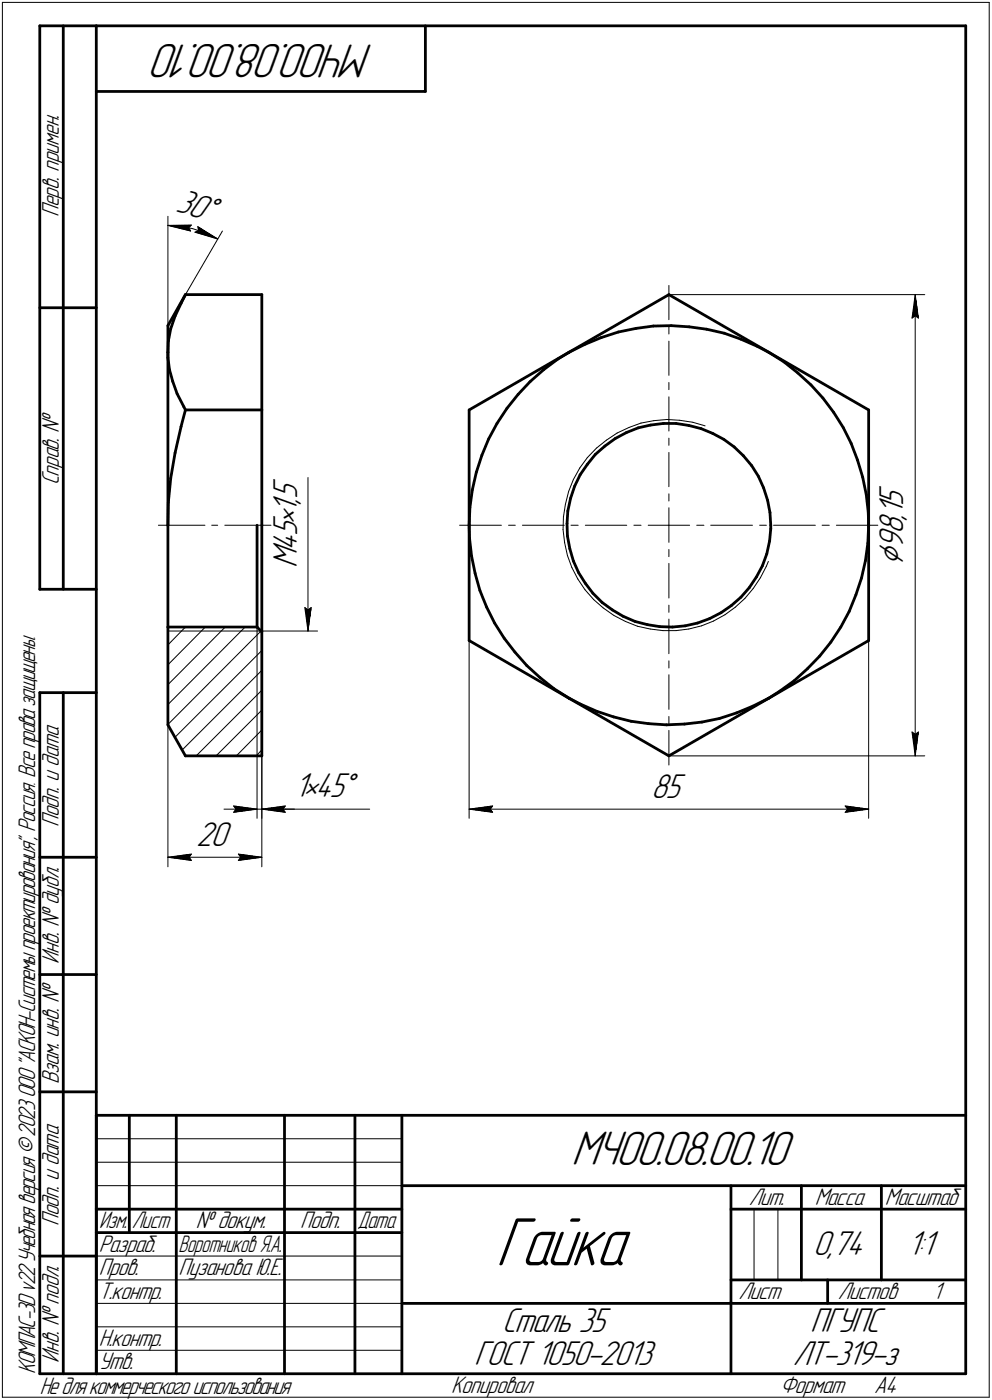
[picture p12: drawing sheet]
<svg xmlns="http://www.w3.org/2000/svg" width="211mm" height="298mm" viewBox="0 0 211 298" stroke-linecap="round" stroke-linejoin="round" font-family="sans-serif">
<g fill="none" stroke="#000" stroke-width=".21">
<path d="M.5 .5v297zM.5 .5h210zM210.5 .5v297zM35.7 48l5-.1zM35.7 48l4.9 1.2zM35.7 48l2.7 .2zM35.7 46.1v28.9zM38.4 48.2l2.6 .5zM40.1 48.5l.5 .7zM40.7 47.9l-.6 .6zM41 48.7l2.5 .8zM41.5 49.4l4.8 1.5z"/>
<path d="M41.5 49.4l.7-.3zM42.1 48.3l.1 .8zM42.1 48.3l4.2 2.6zM43.5 49.5l2.5 1.2zM46 50.7l.3 .2zM47.3 49.2l-7.8 13.5zM142.3 60.8v7.3zM142.3 69.6v1.5zM142.3 72.6v7.3zM142.3 62.7h54.5zM194.1 67.7l.6-.5zM194.7 62.7l.7 5z"/>
<path d="M194.7 67.2l.7 .5zM194.7 62.7l-.6 5zM194.7 62.7v98.3zM123.4 99.7l-1.4 2.4zM125 97.5l-1.6 2.2zM126.9 95.4l2.1-1.7zM126.9 95.4l-1.9 2.1zM129 93.7l2.3-1.5zM131.3 92.2l2.6-1.2zM133.9 91l2.5-.9zM136.4 90.1l2.7-.5zM139.1 89.6l2.8-.3z"/>
<path d="M141.9 89.3l2.7 .2zM142.3 81.4v1.6zM142.3 84.5v7.3zM142.3 93.3v1.5zM142.3 96.4v7.2zM144.6 89.5l2.8 .4zM147.4 89.9l2.6 .8zM33.7 111.8h9.9zM45 111.8h1.3zM47.8 111.8h9.9zM65.5 101.7v32.7zM97.8 111.8h8.9z"/>
<path d="M108.2 111.8h1.4zM111.2 111.8h8.9zM119.8 112.8l.3 2.8zM119.9 110.1l-.1 2.7zM120.1 115.6l.6 2.7zM120.3 107.4l-.4 2.7zM120.7 118.3l1 2.5zM121 104.6l-.7 2.8zM121.5 111.8h1.5zM122 102.1l-1 2.5zM124.5 111.8h8.8zM134.9 111.8h1.5z"/>
<path d="M137.9 111.8h4.4zM142.3 120v7.3zM142.3 117v1.5zM142.3 111.8v3.7zM142.3 105.2v1.5zM142.3 108.1v3.7zM142.3 111.8h4.4zM148.3 111.8h1.5zM151.2 111.8h8.9zM161.6 111.8h1.5zM163.5 119.5l-.4 1.1zM164.6 111.8h8.9z"/>
<path d="M174.9 111.8h1.5zM178 111.8h8.8zM35.7 134.4h19.8zM39.5 133.5l-3.8 3.8zM43.7 133.5l-8 8.1zM47.9 133.5l-12.2 12.3zM52.2 133.5l-16.5 16.5zM54.7 133.5v40.7zM55.3 134.4h12.3zM55.5 134.4l-19.8 19.9zM55.7 138.5l-18.4 18.5zM64.9 129.4l.6 5z"/>
<path d="M64.9 129.4l.6 .5zM65.5 129.9l.7-.5zM66.2 129.4l-.7 5zM99.8 136.4v37.8zM121.7 120.8l1.2 2.5zM122.9 123.3l1.6 2.3zM124.5 125.6l1.8 2.1zM126.3 127.7l2.1 1.8zM128.4 129.5l2.2 1.6zM130.6 131.1l2.5 1.2zM133.1 132.3l2.5 1zM135.6 133.3l2.7 .6z"/>
<path d="M138.3 133.9l2.8 .4zM141.1 134.3h2.7zM142.3 131.8v7.4zM142.3 128.9v1.5zM143.8 134.3l2.8-.4zM146.6 133.9l2.7-.6zM149.3 133.3l2.5-1.1zM151.8 132.2l2.5-1.3zM154.3 130.9l2.2-1.6zM156.5 129.3l2-1.9zM160.3 125.3l-1.8 2.1zM161.8 123l-1.5 2.3z"/>
<path d="M163.1 120.6l-1.3 2.4zM184.8 136.4v37.8zM35.7 154.3v30.3zM38.8 159.7l16.9-17zM55.7 159.7l-1.2 1.3zM55.7 155.4l-5.4 5.6zM55.7 151.2l-9.7 9.8zM142.3 155.5v7.4zM142.3 152.6v1.5zM142.3 143.7v7.3zM142.3 140.7v1.5zM194.1 155.9l.6 5.1z"/>
<path d="M194.1 155.9l.6 .5zM194.7 156.4l.7-.5zM195.4 155.9l-.7 5.1zM41.7 161l14-14zM47.7 172.3h7zM49.7 171.6l5 .7zM49.7 171.6l.5 .7zM49.7 173l5-.7zM50.2 172.3l-.5 .7zM54.7 172.3h1zM55.7 172.3l5 .7zM55.7 172.3l5-.7z"/>
<path d="M55.7 172.3h7zM55.7 161v13.2zM55.7 172.3h5zM55.7 161v23.6zM60.2 172.3l.5 .7zM60.7 171.6l-.5 .7zM60.7 172.3h18zM99.8 172.3l5-.7zM99.8 172.3l5 .7zM99.8 172.3h85zM104.3 172.3l.5 .7zM104.8 171.6l-.5 .7z"/>
<path d="M142.3 161h54.5zM179.8 173l5-.7zM179.8 171.6l.5 .7zM179.8 171.6l5 .7zM180.3 172.3l-.5 .7zM35.7 182.5l5-.6zM35.7 182.5l5 .7zM35.7 182.5h20zM40.2 182.5l.5 .7zM40.7 181.9l-.5 .6zM50.7 183.2l5-.7zM50.7 181.9l.5 .6z"/>
<path d="M50.7 181.9l5 .6zM51.2 182.5l-.5 .7zM20.5 247.5h65zM20.5 252.5h65zM20.5 242.5h65zM160.4 257.5v15zM165.5 257.5v15zM20.5 267.5h65zM20.5 272.5h65zM20.5 277.5h65zM.5 297.5h210zM20.5 282.5h65z"/>
<path d="M20.5 287.5h65z"/>
</g>
<g fill="none" stroke="#000" stroke-width=".59">
<path d="M8.5 5.5v120zM8.5 5.5h12zM13.5 5.5v120zM20.5 5.5v287zM20.5 5.5h185zM20.5 19.5h70zM90.5 5.5v14zM205.5 5.5v287zM8.5 65.5h12zM35.7 75v36.8zM35.7 69.3v5.7zM35.7 75v1.2z"/>
<path d="M35.7 76.2l.4 2.5zM35.8 72.6l-.1 2.4zM36.1 78.7l.6 2.5zM36.3 70l-.5 2.6zM37.3 67.3l-1 2.7zM38.5 64.6l-1.2 2.7zM39.5 62.7l-3.8 6.6zM39.5 62.7h16.2zM39.5 62.7l-1 1.9zM55.7 62.7v24.6zM115.7 78.7l3-2.2zM118.7 76.5l2.4-1.5z"/>
<path d="M121.1 75l3.4-1.7zM121.1 75l21.2-12.3zM124.5 73.3l3.4-1.4zM127.9 71.9l3.7-1.2zM131.6 70.7l3.7-.8zM135.3 69.9l3.7-.5zM139 69.4l3.8-.1zM142.3 62.7l21.3 12.3zM142.8 69.3l3.8 .3zM146.6 69.6l3.8 .5zM150.4 70.1l3.7 .9zM154.1 71l3.5 1.2z"/>
<path d="M157.6 72.2l3.5 1.5zM161.1 73.7l2.5 1.3zM163.6 75l3.2 2zM163.6 75l21.2 12.3zM166.8 77l3 2.4zM169.8 79.4l2.8 2.6zM36.7 81.2l1 2.6zM37.3 96.4l-1 5.5zM37.7 83.8l1.4 2.8zM38.5 90.8l-1.2 5.6zM39.1 86.6l.4 .7zM39.5 87.3h16.2z"/>
<path d="M39.5 87.3l-1 3.5zM55.7 87.3v24.5zM99.8 87.3l21.3-12.3zM99.8 87.3v24.5zM102.5 96.9l-1.2 3.7zM104 93.5l-1.5 3.4zM105.7 90.2l-1.7 3.3zM107.9 87l-2.2 3.2zM110.2 84l-2.3 3zM112.8 81.3l-2.6 2.7zM112.8 81.3l2.9-2.6zM125 98.9l-1.6 2.2z"/>
<path d="M126.7 96.8l2-1.8zM126.7 96.8l-1.7 2.1zM128.7 95l2.2-1.6zM130.9 93.4l2.4-1.3zM133.3 92.1l2.5-1zM135.8 91.1l2.6-.6zM138.4 90.5l2.7-.3zM141.1 90.2h2.7zM143.8 90.2l2.8 .4zM146.6 90.6l2.6 .7zM149.2 91.3l2.4 1zM151.6 92.3l2.4 1.3z"/>
<path d="M154 93.6l2.2 1.6zM156.2 95.2l2 1.8zM158.2 97l1.7 2.1zM159.9 99.1l1.5 2.3zM172.6 82l2.5 2.8zM175.1 84.8l2.3 3zM177.4 87.8l2 3.2zM179.4 91l1.7 3.4zM181.1 94.4l1.4 3.6zM182.5 98l1.1 3.6zM184.8 87.3v24.5zM35.7 111.8v21.7z"/>
<path d="M35.8 107l-.1 4.8zM36.3 101.9l-.5 5.1zM54.7 111.8v21.7zM55.7 111.8v22.7zM99.8 111.8l.1 2.8zM99.8 111.8v24.6zM99.9 114.6l.4 3.8zM100 108l-.2 3.8zM100.3 118.4l.8 3.7zM100.5 104.3l-.5 3.7zM101.3 100.6l-.8 3.7zM120.6 111.5l.1 2.6z"/>
<path d="M120.7 114.1l.5 2.7zM120.8 108.8l-.2 2.7zM121.2 116.8l.8 2.7zM121.4 106.1l-.6 2.7zM122 119.5l1.1 2.4zM122.3 103.5l-.9 2.6zM123.4 101.1l-1.1 2.4zM161.4 101.4l1.1 2.5zM162.5 103.9l.8 2.6zM163.2 117.9l-1 2.6zM163.3 106.5l.5 2.6zM163.7 115.2l-.5 2.7z"/>
<path d="M163.8 109.1l.2 2.7zM164 112.6l-.3 2.6zM164 111.8v.8zM183.6 101.6l.7 3.7zM184.1 119.4l-.8 3.7zM184.3 105.3l.4 3.8zM184.7 115.7l-.6 3.7zM184.7 109.1l.1 2.7zM184.8 111.8l-.1 3.9zM184.8 111.8v24.6zM8.5 125.5h12zM35.7 133.5h19z"/>
<path d="M35.7 133.5v20.8zM54.7 133.5l1 1zM55.7 134.5v26.5zM99.8 136.4l21.3 12.3zM101.1 122.1l1 3.6zM102.1 125.7l1.4 3.6zM103.5 129.3l1.7 3.4zM105.2 132.7l2.1 3.2zM107.3 135.9l2.3 3zM109.6 138.9l2.5 2.8zM123.1 121.9l1.4 2.3zM124.5 124.2l1.7 2.1z"/>
<path d="M126.2 126.3l1.9 2zM128.1 128.3l2.2 1.6zM130.3 129.9l2.3 1.3zM132.6 131.2l2.5 1.1zM135.1 132.3l2.7 .7zM137.8 133l2.6 .4zM140.4 133.4l2.7 .1zM143.1 133.5l2.7-.2zM145.8 133.3l2.6-.6zM148.4 132.7l2.6-1zM151 131.7l2.4-1.2zM153.4 130.5l2.2-1.6z"/>
<path d="M155.6 128.9l2-1.7zM159.4 125.1l-1.8 2.1zM161 122.9l-1.6 2.2zM162.2 120.5l-1.2 2.4zM174.4 139.7l-2.6 2.7zM176.8 136.7l-2.4 3zM178.9 133.5l-2.1 3.2zM180.7 130.2l-1.8 3.3zM182.1 126.7l-1.4 3.5zM183.3 123.1l-1.2 3.6zM8.5 147.5v145zM8.5 147.5h12z"/>
<path d="M13.5 147.5v145zM35.7 154.3l3.8 6.7zM112.1 141.7l2.8 2.6zM114.9 144.3l3 2.3zM117.9 146.6l3.2 2.1zM121.1 148.7l2.4 1.2zM121.1 148.7l21.2 12.3zM123.5 149.9l3.5 1.6zM127 151.5l3.6 1.2zM130.6 152.7l3.7 .9zM134.3 153.6l3.7 .5zM138 154.1l3.8 .2z"/>
<path d="M141.8 154.3l3.8-.1zM145.6 154.2l3.8-.4zM149.4 153.8l3.7-.8zM153.1 153l3.6-1.2zM156.7 151.8l3.5-1.4zM160.2 150.4l3.4-1.7zM163.6 148.7l2.3-1.5zM163.6 148.7l21.2-12.3zM165.9 147.2l3.1-2.3zM169 144.9l2.8-2.5zM39.5 161h16.2zM142.3 161l21.3-12.3z"/>
<path d="M8.5 182.5h12zM8.5 207.5h12zM8.5 232.5h12zM20.5 237.5h185zM20.5 237.5v55zM27.5 237.5v25zM37.5 237.5v55zM60.5 237.5v55zM75.5 237.5v55zM85.5 237.5v55zM20.5 257.5h65zM85.5 252.5h120z"/>
<path d="M155.5 252.5v40zM155.5 257.5h15zM170.5 252.5v20zM170.5 257.5h35zM187.5 252.5v20zM8.5 267.5h12zM20.5 262.5h65zM85.5 277.5h70zM155.5 277.5h50zM155.5 272.5h50zM176.1 272.5v5zM8.5 292.5h12z"/>
<path d="M20.5 292.5h185z"/>
</g>
<g fill="#000" stroke="#000" stroke-width=".21">
<path d="M35.7 48h4.9zM36.5 48.1h4.1zM37.3 48.2h3.2zM37.9 48.3h2.5zM38.7 48.3h1.6zM39.5 48.4h.7z"/>
<path d="M36.2 48.1h.3zM36.5 48.2h.8zM36.8 48.3h1.1zM37.2 48.3h1.5zM37.5 48.4h2zM37.8 48.5h2.3zM38.2 48.6h2zM38.5 48.7h1.8zM38.9 48.8h1.4zM39.2 48.9h1.2zM39.5 48.9h1zM39.9 49h.6zM40.2 49.1h.4z"/>
<path d="M42.1 49.2h.4zM41.9 49.3h.8zM41.7 49.4h1.1zM41.5 49.4h1.6zM41.8 49.5h1.5zM42.1 49.6h1.3zM42.4 49.7h1.2zM42.7 49.8h1.2zM42.9 49.9h1.1zM43.3 50h.9zM43.5 50h.9zM43.8 50.1h.8zM44.1 50.2h.7zM44.4 50.3h.6zM44.6 50.4h.6zM45 50.5h.4zM45.2 50.5h.4zM45.5 50.6h.3zM45.8 50.7h.2z"/>
<path d="M42.2 48.4h.2zM42.2 48.5h.3zM42.2 48.6h.5zM42.2 48.7h.6zM42.2 48.8h.7zM42.2 48.9h.9zM42.2 48.9h1zM42.2 49h1.1zM42.2 49.1h1.3zM42.5 49.2h1.1zM42.7 49.3h1.1zM42.8 49.4h1.1zM43.1 49.4h.9zM43.3 49.5h.9zM43.4 49.6h.9zM43.6 49.7h.8zM43.9 49.8h.7zM44 49.9h.7zM44.2 50h.7zM44.4 50h.6zM44.6 50.1h.5zM44.8 50.2h.5zM45 50.3h.4zM45.2 50.4h.4zM45.4 50.5h.2zM45.6 50.5h.2zM45.8 50.6h.2z"/>
<path d="M194.6 64h.1zM194.6 64.1h.1zM194.6 64.2h.1zM194.6 64.3h.1zM194.6 64.3h.1zM194.6 64.4h.1zM194.6 64.5h.1zM194.6 64.6h.1zM194.5 64.7h.2zM194.5 64.8h.2zM194.5 64.9h.2zM194.5 64.9h.2zM194.5 65h.2zM194.5 65.1h.2zM194.5 65.2h.2zM194.4 65.3h.3zM194.4 65.4h.3zM194.4 65.4h.3zM194.4 65.5h.3zM194.4 65.6h.3zM194.4 65.7h.3zM194.4 65.8h.3zM194.3 65.9h.4zM194.3 66h.4zM194.3 66h.4zM194.3 66.1h.4zM194.3 66.2h.4zM194.3 66.3h.4zM194.3 66.4h.4zM194.3 66.5h.4zM194.2 66.5h.5zM194.2 66.6h.5zM194.2 66.7h.5zM194.2 66.8h.5zM194.2 66.9h.5zM194.2 67h.5zM194.2 67.1h.5zM194.1 67.1h.6zM194.1 67.2h.6zM194.1 67.3h.5zM194.1 67.4h.5zM194.1 67.5h.3zM194.1 67.6h.2z"/>
<path d="M194.7 63.4h.2zM194.7 63.5h.2zM194.7 63.6h.2zM194.7 63.7h.2zM194.7 63.8h.2zM194.7 63.8h.2zM194.7 63.9h.2zM194.7 64h.3zM194.7 64.1h.3zM194.7 64.2h.3zM194.7 64.3h.3zM194.7 64.3h.3zM194.7 64.4h.3zM194.7 64.5h.3zM194.7 64.6h.3zM194.7 64.7h.4zM194.7 64.8h.4zM194.7 64.9h.4zM194.7 64.9h.4zM194.7 65h.4zM194.7 65.1h.4zM194.7 65.2h.4zM194.7 65.3h.5zM194.7 65.4h.5zM194.7 65.4h.5zM194.7 65.5h.5zM194.7 65.6h.5zM194.7 65.7h.5zM194.7 65.8h.5zM194.7 65.9h.5zM194.7 66h.5zM194.7 66h.5zM194.7 66.1h.5zM194.7 66.2h.5zM194.7 66.3h.5zM194.7 66.4h.5zM194.7 66.5h.5zM194.7 66.5h.6zM194.7 66.6h.6zM194.7 66.7h.6zM194.7 66.8h.6zM194.7 66.9h.6zM194.7 67h.6zM194.7 67.1h.6zM194.7 67.1h.7zM194.7 67.2h.7zM194.9 67.3h.5zM195 67.4h.4zM195.1 67.5h.3zM195.2 67.6h.2z"/>
<path d="M64.9 129.5h.2zM64.9 129.6h.3zM64.9 129.7h.5zM64.9 129.8h.5zM64.9 129.9h.6zM64.9 130h.6zM65 130h.5zM65 130.1h.5zM65 130.2h.5zM65 130.3h.5zM65 130.4h.5zM65 130.5h.5zM65 130.6h.5zM65.1 130.6h.4zM65.1 130.7h.4zM65.1 130.8h.4zM65.1 130.9h.4zM65.1 131h.4zM65.1 131.1h.4zM65.1 131.1h.4zM65.1 131.2h.4zM65.2 131.3h.3zM65.2 131.4h.3zM65.2 131.5h.3zM65.2 131.6h.3zM65.2 131.7h.3zM65.2 131.7h.3zM65.2 131.8h.3zM65.3 131.9h.2zM65.3 132h.2zM65.3 132.1h.2zM65.3 132.2h.2zM65.3 132.2h.2zM65.3 132.3h.2zM65.3 132.4h.2zM65.4 132.5h.1zM65.4 132.6h.1zM65.4 132.7h.1zM65.4 132.8h.1zM65.4 132.8h.1zM65.4 132.9h.1zM65.4 133h.1zM65.4 133.1h.1z"/>
<path d="M66 129.5h.2zM65.9 129.6h.3zM65.8 129.7h.4zM65.7 129.8h.5zM65.5 129.9h.7zM65.5 130h.7zM65.5 130h.6zM65.5 130.1h.6zM65.5 130.2h.6zM65.5 130.3h.6zM65.5 130.4h.6zM65.5 130.5h.6zM65.5 130.6h.6zM65.5 130.6h.5zM65.5 130.7h.5zM65.5 130.8h.5zM65.5 130.9h.5zM65.5 131h.5zM65.5 131.1h.5zM65.5 131.1h.5zM65.5 131.2h.5zM65.5 131.3h.5zM65.5 131.4h.5zM65.5 131.5h.5zM65.5 131.6h.5zM65.5 131.7h.5zM65.5 131.7h.5zM65.5 131.8h.5zM65.5 131.9h.4zM65.5 132h.4zM65.5 132.1h.4zM65.5 132.2h.4zM65.5 132.2h.4zM65.5 132.3h.4zM65.5 132.4h.4zM65.5 132.5h.3zM65.5 132.6h.3zM65.5 132.7h.3zM65.5 132.8h.3zM65.5 132.8h.3zM65.5 132.9h.3zM65.5 133h.3zM65.5 133.1h.3zM65.5 133.2h.2zM65.5 133.3h.2zM65.5 133.3h.2zM65.5 133.4h.2zM65.5 133.5h.2zM65.5 133.6h.2zM65.5 133.7h.2z"/>
<path d="M194.1 156h.2zM194.1 156.1h.3zM194.1 156.2h.5zM194.1 156.3h.5zM194.1 156.4h.6zM194.1 156.5h.6zM194.2 156.5h.5zM194.2 156.6h.5zM194.2 156.7h.5zM194.2 156.8h.5zM194.2 156.9h.5zM194.2 157h.5zM194.2 157.1h.5zM194.2 157.1h.5zM194.3 157.2h.4zM194.3 157.3h.4zM194.3 157.4h.4zM194.3 157.5h.4zM194.3 157.6h.4zM194.3 157.6h.4zM194.3 157.7h.4zM194.4 157.8h.3zM194.4 157.9h.3zM194.4 158h.3zM194.4 158.1h.3zM194.4 158.2h.3zM194.4 158.2h.3zM194.4 158.3h.3zM194.4 158.4h.3zM194.5 158.5h.2zM194.5 158.6h.2zM194.5 158.7h.2zM194.5 158.7h.2zM194.5 158.8h.2zM194.5 158.9h.2zM194.5 159h.2zM194.6 159.1h.1zM194.6 159.2h.1zM194.6 159.3h.1zM194.6 159.3h.1zM194.6 159.4h.1zM194.6 159.5h.1zM194.6 159.6h.1zM194.6 159.7h.1z"/>
<path d="M195.2 156h.2zM195.1 156.1h.3zM195 156.2h.4zM194.9 156.3h.5zM194.7 156.4h.7zM194.7 156.5h.7zM194.7 156.5h.6zM194.7 156.6h.6zM194.7 156.7h.6zM194.7 156.8h.6zM194.7 156.9h.6zM194.7 157h.6zM194.7 157.1h.6zM194.7 157.1h.5zM194.7 157.2h.5zM194.7 157.3h.5zM194.7 157.4h.5zM194.7 157.5h.5zM194.7 157.6h.5zM194.7 157.6h.5zM194.7 157.7h.5zM194.7 157.8h.5zM194.7 157.9h.5zM194.7 158h.5zM194.7 158.1h.5zM194.7 158.2h.5zM194.7 158.2h.5zM194.7 158.3h.5zM194.7 158.4h.4zM194.7 158.5h.4zM194.7 158.6h.4zM194.7 158.7h.4zM194.7 158.7h.4zM194.7 158.8h.4zM194.7 158.9h.4zM194.7 159h.4zM194.7 159.1h.3zM194.7 159.2h.3zM194.7 159.3h.3zM194.7 159.3h.3zM194.7 159.4h.3zM194.7 159.5h.3zM194.7 159.6h.3zM194.7 159.7h.2zM194.7 159.8h.2zM194.7 159.9h.2zM194.7 159.9h.2zM194.7 160h.2zM194.7 160.1h.2zM194.7 160.2h.2zM194.7 160.3h.2z"/>
<path d="M49.8 171.7h.6zM49.9 171.8h1.1zM50 171.9h1.6zM50 172h2.2zM50 172h2.8zM50.1 172.1h3.4zM50.2 172.2h3.9z"/>
<path d="M50.2 172.3h4.5zM50.2 172.4h3.9zM50.1 172.5h3.4zM50 172.6h2.8zM50 172.6h2.2zM50 172.7h1.6zM49.9 172.8h1.1zM49.8 172.9h.6z"/>
<path d="M55.7 172.3h4.5zM56.4 172.4h3.9zM57 172.5h3.4zM57.7 172.6h2.8zM58.3 172.6h2.2zM58.8 172.7h1.7zM59.5 172.8h1.1zM60.1 172.9h.6z"/>
<path d="M60.1 171.7h.6zM59.5 171.8h1.1zM58.8 171.9h1.7zM58.3 172h2.2zM57.7 172h2.8zM57 172.1h3.4zM56.4 172.2h3.9z"/>
<path d="M99.8 172.3h4.5zM100.5 172.4h3.9zM101.1 172.5h3.4zM101.8 172.6h2.8zM102.4 172.6h2.2zM103 172.7h1.6zM103.6 172.8h1.1zM104.2 172.9h.6z"/>
<path d="M104.2 171.7h.6zM103.6 171.8h1.1zM103 171.9h1.6zM102.4 172h2.2zM101.8 172h2.8zM101.1 172.1h3.4zM100.5 172.2h3.9z"/>
<path d="M179.9 171.7h.6zM180 171.8h1.1zM180.1 171.9h1.7zM180.1 172h2.3zM180.2 172h2.8zM180.3 172.1h3.3zM180.3 172.2h3.9z"/>
<path d="M180.3 172.3h4.5zM180.3 172.4h3.9zM180.3 172.5h3.3zM180.2 172.6h2.8zM180.1 172.6h2.3zM180.1 172.7h1.7zM180 172.8h1.1zM179.9 172.9h.6z"/>
<path d="M35.7 182.5h4.5zM36.4 182.6h3.9zM37 182.7h3.4zM37.7 182.8h2.8zM38.3 182.9h2.2zM38.9 183h1.7zM39.5 183h1.1zM40.1 183.1h.6z"/>
<path d="M40.1 181.9h.6zM39.5 182h1.1zM38.9 182.1h1.7zM38.3 182.2h2.2zM37.7 182.3h2.8zM37 182.4h3.4zM36.4 182.5h3.9z"/>
<path d="M50.8 181.9h.6zM50.9 182h1.1zM51 182.1h1.7zM51 182.2h2.3zM51.1 182.3h2.7zM51.1 182.4h3.4zM51.2 182.5h3.9z"/>
<path d="M51.2 182.5h4.5zM51.2 182.6h3.9zM51.1 182.7h3.4zM51.1 182.8h2.7zM51 182.9h2.3zM51 183h1.7zM50.9 183h1.1zM50.8 183.1h.6z"/>
</g>
<text font-size="15.6" x="105.5" y="269.4">Гайка</text>
<g font-size="10.9">
<text x="79.5" y="9.4" transform="rotate(-180 79.5 9.4)">МЧ00.08.00.10</text>
<text x="121.5" y="248.1">МЧ00.08.00.10</text>
</g>
<text font-size="8.5" x="192.2" y="120.4" transform="rotate(-90 192.2 120.4)">Ç98,15</text>
<g font-size="7.8">
<text x="37.2" y="45" transform="rotate(15 37.2 45)">30Å</text>
<text x="63.2" y="109.2" transform="rotate(-90 63.2 109.2)">1,5</text>
<text x="63.2" y="121" transform="rotate(-90 63.2 121)">M45</text>
<text x="62.7" y="169.7">1</text>
<text x="67.1" y="169.7">45Å</text>
<text x="138.6" y="170">85</text>
<text x="41.7" y="180.2">20</text>
<text x="173" y="267.2">0,74</text>
<text x="193.1" y="267.2">1:1</text>
<text x="106.8" y="283.7">Сталь 35</text>
<text x="172.4" y="283.7">ПГУПС</text>
<text x="100.9" y="290.7">ГОСТ 1050-2013</text>
<text x="168.7" y="290.7">ЛТ-319-з</text>
</g>
<g font-size="5.4">
<text x="12.6" y="46.3" transform="rotate(-90 12.6 46.3)">Перв. примен.</text>
<text x="12.6" y="103.4" transform="rotate(-90 12.6 103.4)">Справ. !</text>
<text x="12.6" y="176.1" transform="rotate(-90 12.6 176.1)">Подп. и дата</text>
<text x="12.6" y="205.2" transform="rotate(-90 12.6 205.2)">Инв. ! дубл.</text>
<text x="12.6" y="230.9" transform="rotate(-90 12.6 230.9)">Взам. инв. !</text>
<text x="159.3" y="256.6">Лит.</text>
<text x="173.4" y="256.6">Масса</text>
<text x="188.3" y="256.6">Масштаб</text>
<text x="12.6" y="261.1" transform="rotate(-90 12.6 261.1)">Подп. и дата</text>
<text x="41.6" y="261.6">! докум.</text>
<text x="63.9" y="261.6">Подп.</text>
<text x="21" y="266.6">Разраб.</text>
<text x="21" y="271.6">Пров.</text>
<text x="38" y="271.6">Пузанова Ю.Е.</text>
<text x="21" y="276.6">Т.контр.</text>
<text x="157.1" y="276.6">Лист</text>
<text x="178.3" y="276.6">Листов</text>
<text x="198.5" y="276.6">1</text>
<text x="21" y="286.6">Н.контр.</text>
<text x="7.5" y="292.5" transform="rotate(-90 7.5 292.5)">КОМПАС-3Dv22Учебнаяверсия©2023ООО&quot;АСКОН-Системыпроектирования&quot;, Россия. Всеправазащищены.</text>
<text x="12.6" y="290.2" transform="rotate(-90 12.6 290.2)">Инв. ! подл.</text>
<text x="21" y="291.6">Утв.</text>
<text x="8.5" y="296.7">Недлякоммерческогоиспользования</text>
<text x="96" y="296.6">Копировал</text>
<text x="166" y="296.6">Формат</text>
<text x="186" y="296.6">A4</text>
</g>
<g font-size="5.3">
<text x="21.1" y="261.6">Изм.</text>
<text x="28.1" y="261.6">Лист</text>
<text x="76.1" y="261.6">Дата</text>
<text x="38" y="266.6">Воротников Я.А.</text>
</g>
</svg>
